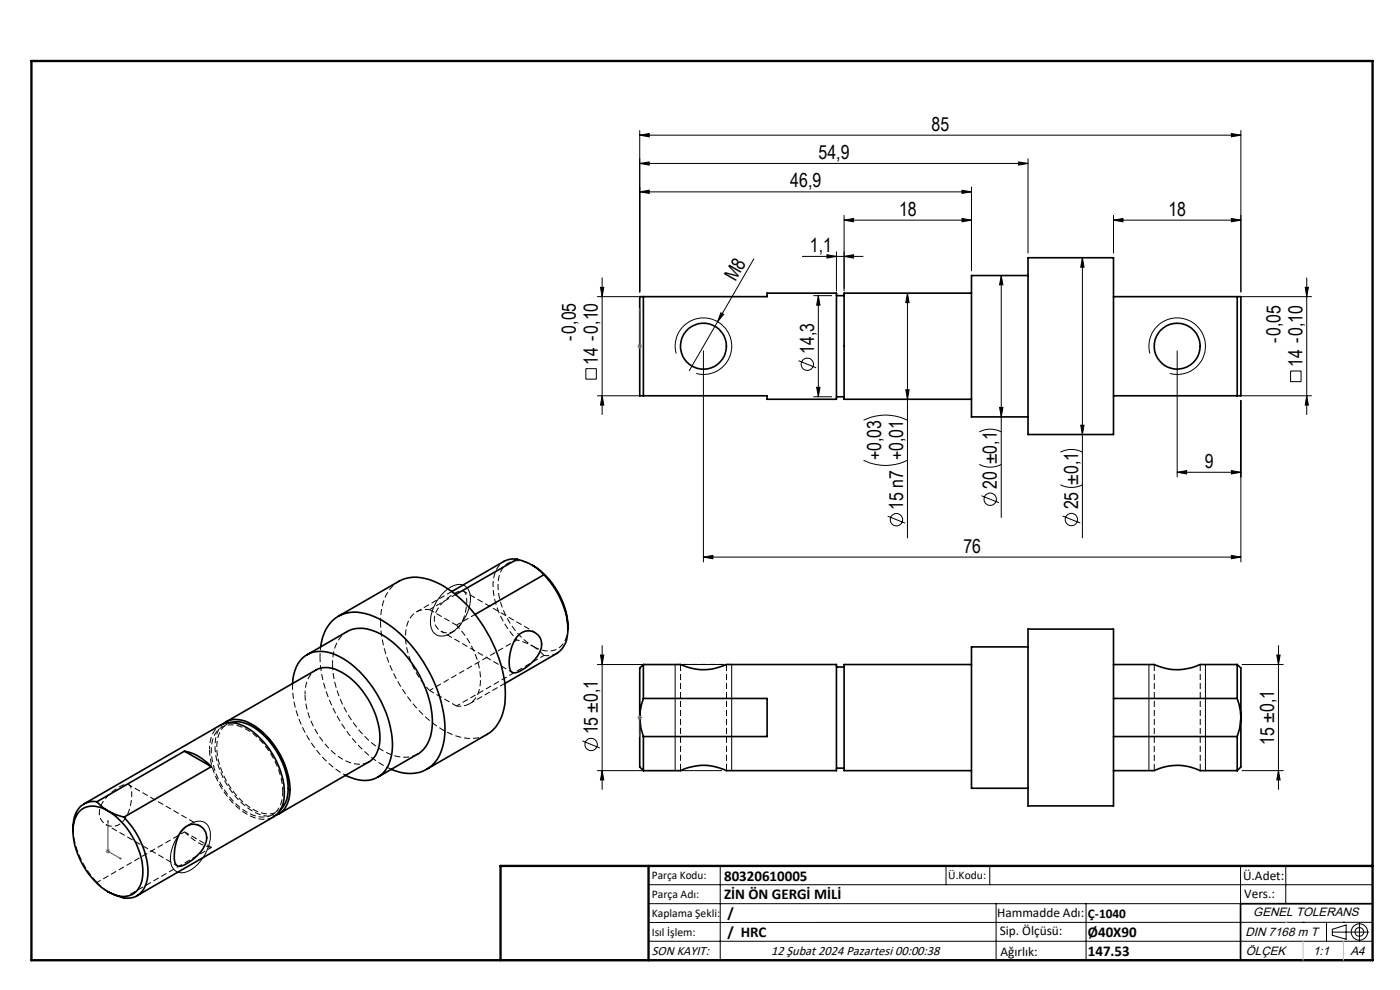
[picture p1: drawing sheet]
<svg xmlns="http://www.w3.org/2000/svg" width="297mm" height="210mm" viewBox="0 0 297 210" stroke-linecap="round" stroke-linejoin="round" font-family="sans-serif">
<g fill="none" stroke="#000" stroke-width=".35">
<path d="M218.1 54.7h18.1v37.5h-18.1zM218.1 58.4h-12v30h12M136.5 62.9h-.8v21.1h.8M136.5 62.9v21.1M136.5 62.9h26.2v-.7h14.7v22.5h-14.7v-.7h-26.2M177.4 62.7h1.7M206.1 62.2h-27v22.5h27M236.2 62.9h26.3M262.5 62.9v21.1M262.5 62.9h.7v21.1h-.7M177.4 84.2h1.7M236.2 84h26.3"/>
<path d="M109.7 118.6l2.3 .8 1.1 .6M109.7 118.6a4.1 4.1 0 0 0-2.8 .5l-11.1 6.4M109.7 118.6l-13 7.5M113.1 120l1.4 1 .9 .9M113.1 120a16.2 16.2 0 0 1 7.4 13.4M65.2 138.9l8.4-4.9a7.1 7.1 0 0 1 6.9 .4 23 23 0 0 1 11.2 19.2 7.2 7.2 0 0 1-3.1 6.3l-8.4 4.9M68 137.2a7.8 7.8 0 0 1 5.2-7.1 11.1 11.1 0 0 1 8.9 2.1 29.8 29.8 0 0 1 12.3 22.4 9.9 9.9 0 0 1-3.2 8.2 8 8 0 0 1-8.2 .4M71.8 130.7l12.8-7.4a8.8 8.8 0 0 1 8.4 .4 28.2 28.2 0 0 1 13 16.5 18.8 18.8 0 0 1 .4 11.9l-.4 .8a6.7 6.7 0 0 1-2.7 2.9l-12.8 7.4M110.2 134.5a2.92 2.92 0 0 1 3.9 .2 2.92 2.92 0 0 1 .3 3.9 8.9 8.9 0 0 1-5.3 4.1 1.13 1.13 0 0 1-1-1.4 9 9 0 0 1 2.1-6.8zM115.4 121.9a17.4 17.4 0 0 1 5 12.4 5.3 5.3 0 0 1-2.3 4.3l-11 6.4M115.4 121.9l-14.6 8.4M218.1 133.4h18.1v37.5h-18.1z"/>
<path d="M218.1 137.2h-12v30h12M39.1 159.3a10.3 10.3 0 0 1 5.7 3.3M39.1 159.3l-18.5 10.8M39.1 159.3l5.7 3.3M47.4 153.5a5.2 5.2 0 0 1 6.2 .2 17.3 17.3 0 0 1 7.9 14.6 5 5 0 0 1-2.9 4.6M47.9 153.1l19.1-11a5.4 5.4 0 0 1 5.6 .6 17.3 17.3 0 0 1 8 14.6 5.2 5.2 0 0 1-2.3 4.3l-19.1 11M48.9 153.3a7.3 7.3 0 0 1 6.6 2.2 16.8 16.8 0 0 1 5.6 12.6 5.3 5.3 0 0 1-1.6 3.6M62.1 145a7 7 0 0 1 3.7-6.5 8.7 8.7 0 0 1 7.9 1.8 23.5 23.5 0 0 1 9.6 18.2 7.1 7.1 0 0 1-3.5 6.6 7.2 7.2 0 0 1-6.5-.6M135.7 152.2l.3 2.2 .5 1.8M135.7 152.2v10.5l.8 .8M136.5 141h7.9a11.2 11.2 0 0 0 9.7 0h23.3v22.5h-23.3a11 11 0 0 0-9.7 0h-7.9M136.5 156.2v7.3"/>
<path d="M136.5 148.2h26.2v8h-26.2M136.5 141v7.2M136.5 148.2l-.7 2.6-.1 1.4M136.5 141l-.8 .7v10.5M177.4 141.5h1.7M206.1 141h-27v22.5h27M236.2 141h8.7a11.3 11.3 0 0 0 9.7 0h7.9M236.2 156.2h26.3M236.2 148.2h26.3M262.5 141l.7 .7v10.5M262.5 148.2l.6 2.6 .1 1.4M262.5 141v7.2"/>
<path d="M262.5 156.2v7.3M263.2 152.2l-.2 2.3-.5 1.7M263.2 152.2v10.5l-.7 .8M17.8 170.5l29-16.7a6.1 6.1 0 0 1 6.3 1 17.3 17.3 0 0 1 7.2 14.2 5.1 5.1 0 0 1-2.3 4.3l-28.9 16.7M20.6 170.1a4.3 4.3 0 0 0-5 4l-.1 2.2M20.6 170.1l1.3 1.3 1 .6M22.9 172a16.3 16.3 0 0 1 7.4 13.3 4.4 4.4 0 0 1-4 4.9l-2-.4-1.4-.6M22.9 172l1.7 .8 1.7 .5M22.9 172a5.1 5.1 0 0 0-5.6-.3 6.8 6.8 0 0 0-1.6 6.7 16.5 16.5 0 0 0 7.2 10.8M26.3 173.3a17.3 17.3 0 0 1 5.1 12.4 4.6 4.6 0 0 1-3.8 4.8h-.6a11.4 11.4 0 0 1-4.1-1.3M38.9 175.8a2.9 2.9 0 0 1 3.9-.3 2.9 2.9 0 0 1 .6 3.9 9.2 9.2 0 0 1-5.2 4.4 1.28 1.28 0 0 1-1.2-1.7 9.5 9.5 0 0 1 1.9-6.3zM44.8 162.6l-18.5 10.7"/>
<path d="M177.4 162.9h1.7M236.2 163.5l8.7-.1a11.2 11.2 0 0 1 9.7 .1h7.9M291.2 191.7h-28v12M106.2 203.7h185"/>
<circle cx="149.2" cy="73.4" r="4.9"/>
<circle cx="249.7" cy="73.4" r="4.9"/>
</g>
<path d="M120.5 132.8a4.8 4.8 0 0 1-3.4 5.2 6.2 6.2 0 0 1-4-.9M44.4 158.9a17.3 17.3 0 0 0 8.7 14.2 5.2 5.2 0 0 0 4.9 .2M64.7 147.3a17.3 17.3 0 0 0 8.7 14.1 5.2 5.2 0 0 0 4.9 .2M144.4 140.9v22.5M244.9 140.9v22.5M154.1 163.4v-22.5M254.6 163.4v-22.5M20.6 187.2a17.8 17.8 0 0 1-5.1-11.5" fill="none" stroke="#000" stroke-width=".21" stroke-dasharray="1.3 .6" stroke-dashoffset="-.1" stroke-linecap="butt"/>
<path d="M67.9 139.3l.1-2.1M80.7 131.9a9.5 9.5 0 0 1 3.9-8.6M93.5 133.9l15.2 8.7M113.5 134.2l-15.1-8.8M46.8 153.8a5.5 5.5 0 0 0-2.4 5.1M67 142.1a5.5 5.5 0 0 0-2.3 5.2M70.5 140.8a7.5 7.5 0 0 1 3.1-6.8M22.5 174.9l15.1 8.7M42.5 175.2l-15.2-8.7M58.6 172.9a6.9 6.9 0 0 1-6.5-1.8 17.5 17.5 0 0 1-6.5-13.7l.2-.7a5.2 5.2 0 0 1 1.6-3.2" fill="none" stroke="#000" stroke-width=".21" stroke-dasharray="1.3 .6" stroke-dashoffset=".5" stroke-linecap="butt"/>
<path d="M99 127.4v-.5a1.22 1.22 0 0 0-.5-1.3 1.22 1.22 0 0 0-1.3-.1 9.2 9.2 0 0 0-5 5.1 2.87 2.87 0 0 0 1.6 3.4 2.87 2.87 0 0 0 3.6-1.1 9.9 9.9 0 0 0 1.6-5.5M109.7 135.7l2.3 .8 1.1 .6M113.1 137.1a16 16 0 0 1-7.4-14 4.2 4.2 0 0 1 6-3.8l1.4 .6M48.2 153.6l-1.2 .6M28 168.5a8.7 8.7 0 0 1-2.4 6.2 2.9 2.9 0 0 1-3.8-.3 2.9 2.9 0 0 1-.3-3.8 9.4 9.4 0 0 1 5.2-4.2 1.05 1.05 0 0 1 1.2 1.2l.1 .9M57.8 172.8l1.1-.6M73.3 164.5a23.2 23.2 0 0 1-11.2-18.8" fill="none" stroke="#000" stroke-width=".21" stroke-dasharray="1.3 .6" stroke-dashoffset=".7" stroke-linecap="butt"/>
<path d="M95.9 125.5l-7.5 4.3M113.1 137.1l1.4 1 .9 .9M99.6 149.3l7.5-4.4M39.2 176.5a10.4 10.4 0 0 0 5.7 3.3M83 163.2a26.3 26.3 0 0 1-12.5-13.2 26 26 0 0 1-2.6-10.7M22.9 189.1l-.9-.6-1.4-1.3" fill="none" stroke="#000" stroke-width=".21" stroke-dasharray="1.3 .6" stroke-dashoffset=".1" stroke-linecap="butt"/>
<path d="M109.7 135.7l-18.6 10.8M62.1 145.7v-.7M96.8 149.8l18.6-10.8M44.9 179.8l-18.6 10.7M20.6 187.2l18.6-10.7" fill="none" stroke="#000" stroke-width=".21" stroke-dasharray="1.3 .6" stroke-dashoffset=".4" stroke-linecap="butt"/>
<path d="M48.9 153.3a4.7 4.7 0 0 0-2.9 4.8 16.5 16.5 0 0 0 8.1 13.8 4.8 4.8 0 0 0 5.4-.2" fill="none" stroke="#000" stroke-width=".21" stroke-dasharray="1.3 .6" stroke-dashoffset=".6" stroke-linecap="butt"/>
<path d="M91.1 129.3l5.6-3.2M96.8 132.6a17.2 17.2 0 0 1 5.1 12.4 4.6 4.6 0 0 1-4.4 4.8h-.7M100.8 130.3l-4 2.3M91.1 146.5a17.2 17.2 0 0 1-5-12.4 4.6 4.6 0 0 1 4.4-4.8h.6M155.2 140.9h-12M60 167.9a16.4 16.4 0 0 0-8.5-13.6 4.3 4.3 0 0 0-6 1.7 11.7 11.7 0 0 0 1.1 9.9 14 14 0 0 0 7.7 7.2 4.1 4.1 0 0 0 5.6-3.6l.1-1.6" fill="none" stroke="#000" stroke-width=".21" stroke-dasharray="1.3 .6" stroke-dashoffset=".3" stroke-linecap="butt"/>
<path d="M91.1 129.3l5.7 3.3M115.4 139a4.3 4.3 0 0 0 2.8-.4M91.1 146.5l5.7 3.3M39.2 176.5l5.7 3.3" fill="none" stroke="#000" stroke-width=".21" stroke-dasharray="1.3 .6" stroke-dashoffset=".2" stroke-linecap="butt"/>
<path d="M88.6 159.9a7.3 7.3 0 0 1-7.2-.6 23.4 23.4 0 0 1-10.9-18.5M103.4 155.8a8.9 8.9 0 0 1-8.5-.4 28.5 28.5 0 0 1-13-16.5l-.9-3.6-.3-3.4" fill="none" stroke="#000" stroke-width=".21" stroke-dasharray="1.3 .6" stroke-linecap="butt"/>
<path d="M106.9 119.1a6 6 0 0 0-2.3 6 18.2 18.2 0 0 0 5.1 10.6" fill="none" stroke="#000" stroke-width=".21" stroke-dasharray="1.3 .6" stroke-dashoffset=".8" stroke-linecap="butt"/>
<g fill="none" stroke="#000" stroke-width=".21">
<path d="M135.7 28.7l2-.4v.7zM135.7 27.7v34.2M135.7 28.7h127.5M135.7 34.7l2-.3v.6zM135.7 34.7h82.4M206.1 39.7v17.7M216.1 34.4l2 .3-2 .3zM218.1 33.7v20M261.2 28.3l2 .4-2 .3zM263.2 27.7v34.2M127.7 58.9v29M135.7 40.7l2-.4v.7z"/>
<path d="M135.7 40.7h70.4M159.9 54.9l-7.7 13.4M170.2 54.4h12.9M175.4 54l2 .4-2 .3zM177.4 53.4v8.3M179.1 54.4l2-.4v.7zM179.1 46.7l2-.4v.8zM179.1 46.7h27M179.1 45.7v16M204.1 40.3l2 .4-2 .3zM204.1 46.3l2 .4-2 .4zM212.4 58.4l.4 2h-.7z"/>
<path d="M212.4 58.4v51.4M229.6 54.7l.4 2h-.7zM229.6 54.7v59.4M236.2 46.7l2-.4v.8zM236.2 45.7v8M236.2 46.7h27M261.2 46.3l2 .4-2 .4zM277.2 58.9v29M124.3 78.2h2.2v2.2h-2.2zM126.7 62.9h8.8M127.4 61h.7l-.4 1.9zM143.4 75a6 6 0 0 1 5.3-7.5 6 6 0 0 1 6.5 6.5 6 6 0 0 1-7.5 5.2"/>
<path d="M149.2 74.4v44.8M152.2 68.3l-6 10.3M152.9 66.3l.6 .4-1.3 1.6zM169.4 76.5l3.7 1.5M172.6 62.7h3.8M173.6 62.7l.4 2h-.8zM173.6 62.7v21.5M192.5 62.2l.4 2h-.7zM192.5 62.2v51.9M243.9 75a6 6 0 0 1 5.3-7.5 6 6 0 0 1 6.5 6.5 6 6 0 0 1-7.5 5.2M249.7 74.4v26.8M263.5 62.9h14.7"/>
<path d="M273.8 78.7h2.2v2.3h-2.2zM276.9 61h.7l-.4 1.9zM126.7 84h8.8M127.7 84l.4 1.9h-.7zM172.6 84.2h3.8M173.2 82.2h.8l-.4 2zM183.2 97.6a10.4 10.4 0 0 0 9.3 0M183.2 89.1a10.4 10.4 0 0 1 9.3 0M192.2 82.7h.7l-.4 2zM207.8 98.5a5.1 5.1 0 0 0 4.6 0M207.8 91.6a5.1 5.1 0 0 1 4.6 0M212.1 86.4h.7l-.4 2z"/>
<path d="M225 95.9a5.1 5.1 0 0 1 4.6 0M229.3 90.2h.7l-.4 2zM261.2 99.8l2 .4-2 .3zM263.2 84.9v34.3M263.5 84h14.7M277.2 84l.4 1.9h-.7zM149.2 118.2l2-.4v.7zM149.2 118.2h114M188.3 109.5l3.7 1.5M208.2 105.2l3.7 1.4M225 102.8a5.1 5.1 0 0 0 4.6 0M225.4 109.5l3.8 1.4"/>
<path d="M249.7 100.2l2-.4v.7zM249.7 100.2h13.5M261.2 117.8l2 .4-2 .3zM93.9 125.9a4.7 4.7 0 0 1 4.2-1.8 2.97 2.97 0 0 1 1.7 3.5 8.7 8.7 0 0 1-5.5 7.3 2.43 2.43 0 0 1-3-2.7 8.8 8.8 0 0 1 2.6-6.3zM127.4 139h.7l-.4 2zM127.7 136.9v30.6M270.9 139h.7l-.4 2zM271.2 136.9v30.6M123.5 157.2l3.7 1.5M126.7 141h26.4M143.2 141v22.5M155.2 141v22.5"/>
<path d="M243.7 141v22.5M255.7 141v22.5M263.5 141h8.7M38.9 175.9a3.9 3.9 0 0 1 4.6-1.4 4 4 0 0 1 .9 4.5 8.6 8.6 0 0 1-5.2 6.1 2.44 2.44 0 0 1-3-2.7 9.6 9.6 0 0 1 2.7-6.5zM126.7 163.5h26.4M127.7 163.5l.4 1.9h-.7zM263.5 163.5h8.7M271.2 163.5l.4 1.9h-.7zM137.6 187.7h153.6M137.6 191.7h153.6M137.6 199.7h153.6M152.8 183.7v20"/>
<path d="M200.7 183.7v4M210 183.7v4M211.3 191.7v12M230.4 191.7v12M263.2 183.7v20M272.8 183.7v8M276.4 195.6h.1M281.4 195.6v4.1M282.6 197.7h7.8M282.6 197.1l3-.9v3l-3-.8zM285 195.6h.1M288.4 195.8v3.8"/>
<path d="M291.2 195.6l-153.6 .1"/>
<circle cx="171.3" cy="77.3" r="1.31"/>
<circle cx="190.2" cy="110.2" r="1.31"/>
<circle cx="210.1" cy="105.9" r="1.31"/>
<circle cx="227.3" cy="110.2" r="1.31"/>
<circle cx="125.4" cy="157.9" r="1.31"/>
<circle cx="288.4" cy="197.7" r="1.74"/>
<circle cx="288.4" cy="197.7" r=".93"/>
</g>
<path d="M135.7 73.3v.2zM135.7 65.4v.5v-.5M135.7 73.4h.1M135.7 65.4v8M135.7 156.2v-.4v.4M135.7 152.1v.2zM135.7 152.2v4M135.7 152.2h.1M22.9 174.1l.1 .3-.2-.1zM22.9 174.1v6.5l2.8 1.6M25.4 182l.3 .2-.3-.1z" fill="none" stroke="#00f" stroke-width=".21"/>
<path d="M135.2 73.4h1M135.4 73.1l.7 .7M135.7 72.9v1M136.1 73.1l-.7 .7M135.2 152.2h1M135.4 151.9l.7 .7M135.7 151.7v1M136.1 151.9l-.7 .7M22.4 180.6h1M22.5 180.2l.7 .7M22.9 180.1v1M23.2 180.2l-.7 .7" fill="none" stroke="#808080" stroke-width=".21"/>
<path d="M6.7 12.9h284.5v190.8h-284.5zM137.6 183.7v20M291.2 183.7h-185v20" fill="none" stroke="#000" stroke-width=".5"/>
<path d="M272.8 195.6h.1M276.4 199.7v4M285 199.7v4" fill="none" stroke="#c0c0c0" stroke-width=".21"/>
<g fill="#00f">
<path d="M135.7 73.3v.2zM135.7 65.4v.5z"/>
<path d="M25.4 182l.3 .2-.3-.1zM22.9 174.1l.1 .3-.2-.1zM135.7 155.8v.4zM135.7 152.1v.2z"/>
</g>
<g fill="#000">
<path d="M152.9 66.3l.6 .4-1.3 1.6z"/>
<path d="M175.4 54l2 .4-2 .3zM179.1 54.4l2-.4v.7zM135.7 28.7l2-.4v.7zM261.2 28.3l2 .4-2 .3z"/>
<path d="M261.2 46.3l2 .4-2 .4zM236.2 46.7l2-.4v.8zM216.1 34.4l2 .3-2 .3zM135.7 34.7l2-.3v.6zM204.1 40.3l2 .4-2 .3zM135.7 40.7l2-.4v.7zM204.1 46.3l2 .4-2 .4zM179.1 46.7l2-.4v.8zM261.2 99.8l2 .4-2 .3zM249.7 100.2l2-.4v.7zM261.2 117.8l2 .4-2 .3zM149.2 118.2l2-.4v.7z"/>
<path d="M192.5 62.2l.4 2h-.7zM192.2 82.7h.7l-.4 2zM212.4 58.4l.4 2h-.7zM212.1 86.4h.7l-.4 2zM229.6 54.7l.4 2h-.7zM229.3 90.2h.7l-.4 2zM173.6 62.7l.4 2h-.8zM173.2 82.2h.8l-.4 2zM127.4 61h.7l-.4 1.9zM127.7 84l.4 1.9h-.7zM276.9 61h.7l-.4 1.9zM277.2 84l.4 1.9h-.7zM127.4 139h.7l-.4 2zM127.7 163.5l.4 1.9h-.7zM270.9 139h.7l-.4 2zM271.2 163.5l.4 1.9h-.7z"/>
</g>
<g font-size="4.1">
<text x="197.6" y="27.7">85</text>
<text x="173.7" y="33.7">54,9</text>
<text x="167.7" y="39.7">46,9</text>
<text x="190.7" y="45.7">18</text>
<text x="247.9" y="45.7">18</text>
<text x="171.8" y="53.5">1,1</text>
<text x="156" y="59.8" transform="rotate(-60 156 59.8)">M8</text>
<text x="122.2" y="72.3" transform="rotate(-90 122.2 72.3)">-0,05</text>
<text x="126.8" y="77.4" transform="rotate(-90 126.8 77.4)">14 -0,10</text>
<text x="172.7" y="75.1" transform="rotate(-90 172.7 75.1)">14,3</text>
<text x="271.7" y="72.8" transform="rotate(-90 271.7 72.8)">-0,05</text>
<text x="276.3" y="77.9" transform="rotate(-90 276.3 77.9)">14 -0,10</text>
<text x="186.9" y="97.6" transform="rotate(-90 186.9 97.6)">+0,03</text>
<text x="255.6" y="99.2">9</text>
<text x="211.5" y="103.8" transform="rotate(-90 211.5 103.8)">20 ±0,1</text>
<text x="191.6" y="108.1" transform="rotate(-90 191.6 108.1)">15 n7 +0,01</text>
<text x="228.7" y="108.1" transform="rotate(-90 228.7 108.1)">25 ±0,1</text>
<text x="204.4" y="117.2">76</text>
<text x="126.8" y="155.8" transform="rotate(-90 126.8 155.8)">15 ±0,1</text>
<text x="270.3" y="158" transform="rotate(-90 270.3 158)">15 ±0,1</text>
</g>
<g font-size="3.2">
<text x="153.6" y="190.8">ZİN ÖN GERGİ MİLİ</text>
<text x="153.6" y="186.8">80320610005</text>
<text x="154.3" y="194.8">/</text>
<text x="154.3" y="198.8">/ HRC</text>
<text x="230.8" y="198.7">Ø40X90</text>
<text x="230.8" y="202.8">147.53</text>
</g>
<g font-size="2.8">
<text x="263.7" y="186.7">Ü.Adet:</text>
<text x="263.9" y="190.5">Vers.:</text>
<text x="211.5" y="194.5">Hammadde Adı:</text>
<text x="230.8" y="194.7">Ç-1040</text>
<text x="138.3" y="202.6">SON KAYIT:</text>
<text x="163.6" y="202.6">12 Şubat 2024 Pazartesi 00:00:38</text>
<text x="212.1" y="198.4">Sip. Ölçüsü:</text>
<text x="212.2" y="202.7">Ağırlık:</text>
</g>
<g font-size="2.6">
<text x="265.9" y="194.4">GENEL TOLERANS</text>
<text x="264.2" y="198.5">DIN 7168 m T</text>
<text x="264.3" y="202.6">ÖLÇEK</text>
<text x="278.5" y="202.6">1:1</text>
<text x="286.5" y="202.6">A4</text>
</g>
<g font-size="2.5">
<text x="138.3" y="186.4">Parça Kodu:</text>
<text x="138.3" y="190.5">Parça Adı:</text>
<text x="201.2" y="186.5">Ü.Kodu:</text>
<text x="138.3" y="194.5">Kaplama Şekli:</text>
<text x="138.3" y="198.6">Isıl İşlem:</text>
</g>
</svg>
